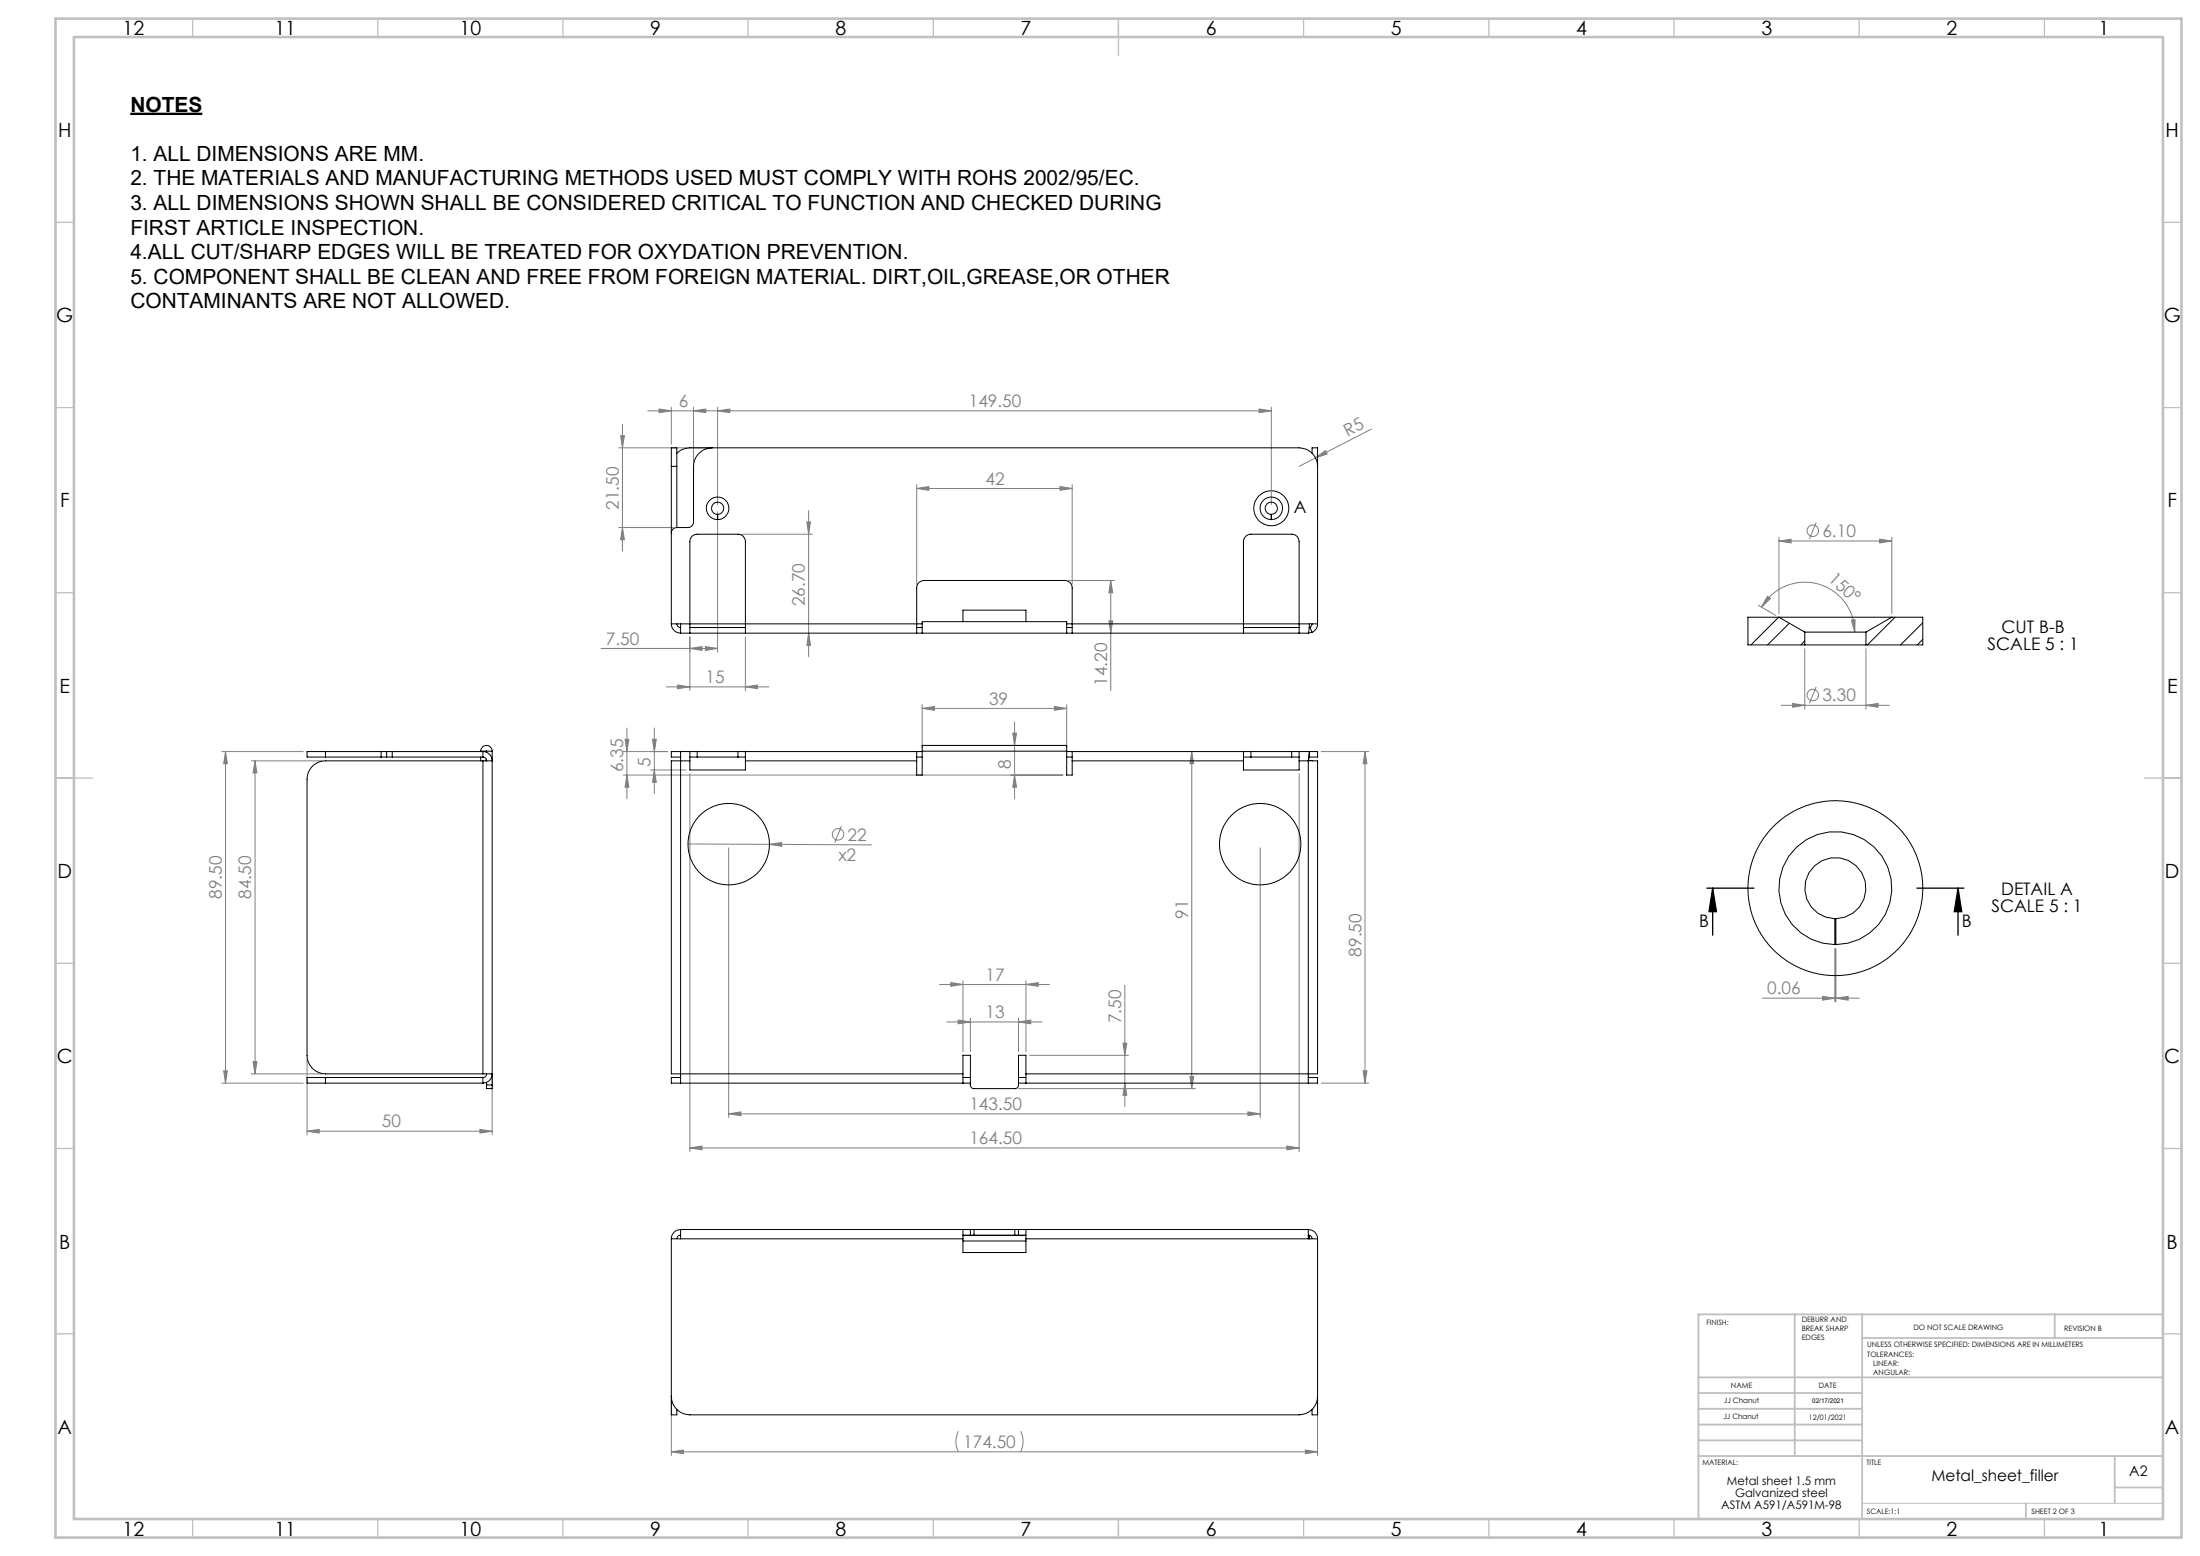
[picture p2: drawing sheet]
<svg xmlns="http://www.w3.org/2000/svg" width="594mm" height="420mm" viewBox="0 0 594 420" stroke-linecap="round" stroke-linejoin="round" font-family="sans-serif">
<g fill="none" stroke="#808080" stroke-width=".27">
<path d="M167.6 117.6h1l-.5 3.3zM168.1 114.5v34.2M174.9 110.9h18.7M177.9 110.4l3.4 .5-3.4 .5zM181.3 109.9v10M187.3 110.9l3.3-.5v1zM187.3 109.9v15M193.7 110.9l3.4-.5v1zM193.7 109.9v26.3M193.7 110.9h149.6M339.9 110.4l3.4 .5-3.4 .5zM343.3 109.9v26.3"/>
<path d="M370.2 115.8l-19.4 10.1M167.1 120.9h24.1M193.7 138.2v37.9M218.3 137.8v39.5M247.5 131.9l3.3-.6v1zM247.5 130.8v26.9M247.5 131.9h42M286.2 131.3l3.3 .6-3.3 .4zM289.5 130.8v26.9M355.2 123.6l2.7-2 .5 .9zM167.1 142.4h14.7M168.1 142.4l.5 3.3h-1z"/>
<path d="M200.2 144.2h19.1M217.8 140.9h1l-.5 3.3zM288.5 156.7h12.4M299.9 156.7v29.7M299.9 156.7l.5 3.3h-1zM480.3 146l3.3-.5v1.1zM480.3 145v20.6M480.3 146h30.5M490.4 141l-1.8 4.5M507.5 145.5l3.3 .5-3.3 .6zM510.8 145v20.6M162.3 175h31.4"/>
<path d="M186.3 175l3.2-.5v1.1zM186.3 171.9v14.5M190.5 174.5l3.2 .5-3.2 .6zM201.3 171.9v14.5M218.3 170.9l.5 3.3h-1zM299.4 167.6h1l-.5 3.3zM474.8 163.4l4.6 2.7M475.6 163.9a13.5 13.5 0 0 1 15.2-6.3 13.5 13.5 0 0 1 10 13M477.2 161l.8 .6-2.4 2.3zM487.3 175.1v16.3M499.9 167.4l1-.1-.1 3.3zM503.8 175.1v16.3"/>
<path d="M168.8 199.5h1l-.5 3.4zM169.3 196.5v19.1M176.2 199.5h1l-.5 3.4zM176.7 196.5v17.7M179.9 185.4h27.7M183 184.9l3.3 .5-3.3 .5zM201.3 185.4l3.2-.5v1zM249 191.2l3.3-.5v1zM249 190.2v11.6M249 191.2h39M273.4 197.9h1.1l-.6 3.3zM273.9 194.9v20.7"/>
<path d="M284.7 190.7l3.3 .5-3.3 .5zM288 190.2v11.6M480.9 190.4h29.3M484 189.9l3.3 .5-3.3 .5zM490.4 185.4l-1.8 4.4M503.8 190.4l3.3-.5v1zM59.9 202.9h22M60.9 202.9l.5 3.2h-1zM60.9 202.9v89.5M67.8 205.4h19.1M68.9 205.4l.5 3.3h-1.1zM68.9 205.4v84.5"/>
<path d="M168.3 202.9h11.9M168.3 209.2h118.7M169.3 209.2l.5 3.3h-1zM175.7 207.8h9.5M176.7 207.8l.5 3.4h-1zM186.3 208.9v102M273.9 209.2l.6 3.3h-1.1zM321.8 202.9l.5 3.2h-1zM321.8 202.9v90.9M350.8 208.9v102M356.8 202.9h12.8M368.5 202.9l.6 3.2h-1z"/>
<path d="M368.5 202.9v89.5M185.7 227.8l49.6 .3M196.7 228.9v72.7M207.8 227.9l3.3-.5v1zM227.2 223l-1.8 4.4M340.3 228.9v72.7M495.4 256v14.4M495.7 256v14.4M253.6 265.7h29.8M255.7 275.9h25.6M256.7 265.2l3.3 .5-3.3 .5zM258.7 275.3l3.3 .6-3.3 .4z"/>
<path d="M260 264.7v19.2M262 274.8v9.1M275 275.9l3.3-.6v1zM275 274.8v9.1M277 265.7l3.3-.5v1zM277 264.7v19.2M303.7 265.9v32.8M475.9 269.4h26.1M492.1 268.9l3.3 .5-3.3 .6zM495.7 269.4l3.3-.5v1.1zM59.9 292.4h22M60.4 289h1l-.5 3.4z"/>
<path d="M67.8 289.9h19.1M68.3 286.5h1.1l-.5 3.4zM82.9 285.9v20.4M132.9 290.8v15.5M275 293.8h47.8M278 284.9h26.7M303.2 281.6h1l-.5 3.3zM303.7 292.4l.5 3.2h-1zM321.3 290.6h1l-.5 3.2zM356.8 292.4h12.8M368.1 289h1l-.6 3.4zM82.9 305.3l3.3-.4v.9z"/>
<path d="M82.9 305.3h50M129.6 304.9l3.3 .4-3.3 .5zM186.3 309.9l3.2-.6v1.1zM186.3 309.9h164.5M196.7 300.7l3.4-.6v1zM196.7 300.7h143.6M336.9 300.1l3.4 .6-3.4 .4zM347.5 309.3l3.3 .6-3.3 .5zM181.3 377.9v15M355.7 377.9v15M181.3 391.9l3.2-.5v1zM181.3 391.9h174.4"/>
<path d="M258.8 386.3a6.1 6.1 0 0 0 0 5.6M275.6 386.3a6.1 6.1 0 0 1 0 5.6M352.5 391.4l3.2 .5-3.2 .5z"/>
<circle cx="489.5" cy="143.3" r="1.56"/>
<circle cx="489.5" cy="187.6" r="1.55"/>
<circle cx="226.3" cy="225.2" r="1.55"/>
</g>
<path d="M35.2 30.7h19.4" fill="none" stroke="#000" stroke-width=".63" stroke-linecap="butt"/>
<circle cx="343.3" cy="137.2" r="4.7" fill="none" stroke="#000" stroke-width=".27"/>
<path d="M460.8 239.7h12.8M462.4 239.7l1 6.4h-2zM462.4 239.7v12.7M517.6 239.7h12.7M528.7 239.7l1 6.4h-2.1zM528.7 239.7v12.7" fill="none" stroke="#000" stroke-width=".35"/>
<path d="M502.8 405.8h81.2" fill="none" stroke="#c0c0c0" stroke-width=".27"/>
<g fill="none" stroke="#c0c0c0" stroke-width=".35">
<path d="M52 5v5M102 5v5M152 5v5M202 5v5M252 5v5M302 5v10M352 5v5M402 5v5M452 5v5M502 5v5M552 5v5M15 60h5"/>
<path d="M584 60h5M15 110h5M584 110h5M15 160h5M584 160h5M15 210h10M579 210h10M15 260h5M584 260h5M15 310h5M584 310h5M15 360h5"/>
<path d="M584 360h5M52 410v5M102 410v5M152 410v5M202 410v5M252 410v5M302 410v5M352 410v5M402 410v5M452 410v5M502 410v5M552 410v5"/>
</g>
<g fill="none" stroke="#c0c0c0" stroke-width=".5">
<path d="M484.6 354.8v38.2M502.8 354.8v55.2M554.8 354.8v6.4M584 354.8h-125.4v55.2M458.6 371.8h125.4M458.6 376h44.2M502.8 361.2h81.2M458.6 388.8h44.2M458.6 384.5h44.2M458.6 380.3h44.2M458.6 393h125.4M571 393v12.8"/>
<path d="M547 405.8v4.2M571 401.5h13"/>
</g>
<path d="M15 5h574v410h-574zM20 10h564v400h-564z" fill="none" stroke="#c0c0c0" stroke-width=".7"/>
<path d="M528.7 239.7l1 6.4h-2.1zM462.4 239.7l1 6.4h-2z" fill="#000"/>
<g fill="#808080">
<path d="M355.2 123.6l2.7-2 .5 .9z"/>
<path d="M207.8 227.9l3.3-.5v1z"/>
<path d="M499.9 167.4l1-.1-.1 3.3zM477.2 161l.8 .6-2.4 2.3z"/>
<path d="M339.9 110.4l3.4 .5-3.4 .5zM193.7 110.9l3.4-.5v1zM190.5 174.5l3.2 .5-3.2 .6zM186.3 175l3.2-.5v1.1z"/>
<path d="M196.7 300.7l3.4-.6v1zM336.9 300.1l3.4 .6-3.4 .4zM186.3 309.9l3.2-.6v1.1zM347.5 309.3l3.3 .6-3.3 .5zM258.7 275.3l3.3 .6-3.3 .4zM275 275.9l3.3-.6v1zM249 191.2l3.3-.5v1zM284.7 190.7l3.3 .5-3.3 .5zM181.3 391.9l3.2-.5v1zM352.5 391.4l3.2 .5-3.2 .5zM247.5 131.9l3.3-.6v1zM286.2 131.3l3.3 .6-3.3 .4zM484 189.9l3.3 .5-3.3 .5zM503.8 190.4l3.3-.5v1zM480.3 146l3.3-.5v1.1zM507.5 145.5l3.3 .5-3.3 .6z"/>
<path d="M177.9 110.4l3.4 .5-3.4 .5zM187.3 110.9l3.3-.5v1z"/>
<path d="M492.1 268.9l3.3 .5-3.3 .6zM495.7 269.4l3.3-.5v1.1z"/>
<path d="M321.3 290.6h1l-.5 3.2zM321.8 202.9l.5 3.2h-1zM368.1 289h1l-.6 3.4zM368.5 202.9l.6 3.2h-1z"/>
<path d="M60.9 202.9l.5 3.2h-1zM60.4 289h1l-.5 3.4z"/>
<path d="M303.2 281.6h1l-.5 3.3zM303.7 292.4l.5 3.2h-1zM273.4 197.9h1.1l-.6 3.3zM273.9 209.2l.6 3.3h-1.1zM168.8 199.5h1l-.5 3.4zM169.3 209.2l.5 3.3h-1zM176.2 199.5h1l-.5 3.4zM176.7 207.8l.5 3.4h-1zM68.9 205.4l.5 3.3h-1.1zM68.3 286.5h1.1l-.5 3.4zM299.9 156.7l.5 3.3h-1zM299.4 167.6h1l-.5 3.3zM217.8 140.9h1l-.5 3.3zM218.3 170.9l.5 3.3h-1zM167.6 117.6h1l-.5 3.3zM168.1 142.4l.5 3.3h-1z"/>
<path d="M183 184.9l3.3 .5-3.3 .5zM201.3 185.4l3.2-.5v1z"/>
<path d="M256.7 265.2l3.3 .5-3.3 .5zM277 265.7l3.3-.5v1zM82.9 305.3l3.3-.4v.9zM129.6 304.9l3.3 .4-3.3 .5z"/>
</g>
<g fill="none" stroke="#000" stroke-width=".27">
<path d="M181.3 125.9v-5h1.4v5M181.3 125.9v42.5M181.3 125.9h1.4M182.7 122.3a5 5 0 0 1 3.6-1.4h164.5a5 5 0 0 1 4.9 5M182.7 125.9v16.5M192.3 120.9a5.1 5.1 0 0 0-5 5v15a1.57 1.57 0 0 1-1.6 1.5h-3M354.3 122.3v-1.4h1.4v5M355.7 125.9v42.5M182.7 142.4a1.45 1.45 0 0 0-1.4 1.5M193.7 140.2a3 3 0 0 1-2.6-4.4 3 3 0 0 1 5.1-.5 3 3 0 0 1-1.7 4.9h-.7M193.7 140.2v-1.4a1.65 1.65 0 0 1-1.4-2.3 1.65 1.65 0 0 1 2.7-.4 1.65 1.65 0 0 1-.7 2.7h-.5v1.4M193.7 140.2h.1"/>
<path d="M343.2 140.2a3 3 0 0 1-2.7-4.4 3 3 0 0 1 5.2-.5 3 3 0 0 1-1.8 4.9h-.6M343.2 140.2v-1.4a1.65 1.65 0 0 1-1.4-2.3 1.65 1.65 0 0 1 2.7-.4 1.65 1.65 0 0 1-.8 2.7h-.4v1.4M343.2 140.2h.1M181.3 168.4a2.53 2.53 0 0 0 2.5 2.5M181.3 168.4h67.7M182.7 168.4a1.02 1.02 0 0 0 1.1 1M183.8 168.4v2.5M183.8 170.9h169.4M186.3 170.9v-24.7a1.93 1.93 0 0 1 1.9-2h11a1.99 1.99 0 0 1 2.1 2v24.7M186.3 169.4h15M247.5 170.9v-12.2a1.99 1.99 0 0 1 2-2h38a1.99 1.99 0 0 1 2 2v12.2M247.5 169.4h1.5"/>
<path d="M249 170.9v-3.1h39v3.1M260 167.8v-3.1h17v3.1M288 168.4h67.7M288 169.4h1.5M335.7 170.9v-24.7a1.99 1.99 0 0 1 2-2h11.1a1.99 1.99 0 0 1 2 2v24.7M335.7 169.4h15.1M353.6 168.4l-.4 2.5M353.7 169.3l-.2 .1M353.7 169.3l.6 1.4M354.3 170.7l-1.1 .2M354.3 168.4l-.3 .7-.3 .2M355.7 168.4a2.42 2.42 0 0 1-1.4 2.3"/>
<path d="M480.2 166.6l-7.4 7.5M480.3 166.6h30.5M480.3 166.6l7 4M480.3 166.6h-8.4v7.5h15.4M483.1 168.2l-5.9 5.9M487.3 170.6h16.5M487.3 174.1h16.5M487.3 170.6v3.5M487.3 173l-1.1 1.1M503.8 170.6v3.5M510.8 166.6l-7 4M510.8 166.6h8.3v7.5h-15.3"/>
<path d="M511.7 166.6l-7.5 7.5M519.1 168.1l-5.9 6M519.1 172.6l-1.4 1.5M87.9 202.9h-5v1.4h5M87.9 202.9h15M87.9 204.3h15M87.9 202.9v1.4M102.9 202.9h1.5M102.9 204.3h1.5M102.9 202.9v1.4M104.4 202.9h1.5M104.4 204.3h1.5"/>
<path d="M104.4 202.9v1.4M105.9 202.9h24.5M105.9 204.3h24.5M105.9 202.9v1.4M129.8 202.8a1.55 1.55 0 0 1 1.5-1.6 1.55 1.55 0 0 1 1.6 1.6M129.8 202.8h1.5M129.8 202.8v.1M129.8 204.3v1.1M130.4 205.4h-42.5a5 5 0 0 0-5 4.9v74.6a5 5 0 0 0 5 5h42.5M130.4 202.9a2.47 2.47 0 0 1 2.5 2.5h-2.5M130.4 204.3a1.02 1.02 0 0 1 1 1.1M130.4 202.9v1.4"/>
<path d="M130.4 205.4v84.5M131.3 202.8h.1M131.3 205.3h.1M131.3 202.8v.2M131.3 204.9v.5M131.4 202.8h1.5M131.4 202.8v.3M132.9 202.8v90.1M183.8 205.4h-2.5v84.5h2.5M183.8 202.9v2.5M183.8 205.4h2.5M183.8 205.4v84.5"/>
<path d="M186.3 202.9v2.5M186.3 204.3h1.9M186.3 202.9h1.9M186.3 202.9h-5v1.4h2.5M186.3 205.4v2.4h15v-2.4M188.2 202.9h11M188.2 204.3h11M188.2 202.9v1.4M199.2 204.3h2.1M199.2 202.9h2.1M199.2 202.9v1.4M201.3 202.9v2.5"/>
<path d="M201.3 202.9h46.2M201.3 205.4h46.2M247.5 202.9v2.5M247.5 204.3h1.5M247.5 202.9h1.5M249 202.8v-1.6h39v1.6M249 202.8v6.4h-1.5v-3.8M249 202.8h39M288 204.3h1.5M288 202.9h1.5M288 202.8v6.4h1.5v-3.8M289.5 202.9v2.5"/>
<path d="M289.5 202.9h46.2M289.5 205.4h46.2M335.7 202.9v2.5M335.7 204.3h2M335.7 202.9h2M335.7 205.4v2.4h15.1v-2.4M337.7 202.9h11.1M337.7 204.3h11.1M337.7 202.9v1.4M348.8 204.3h2M348.8 202.9h2M348.8 202.9v1.4"/>
<path d="M350.8 202.9v2.5M350.8 202.9h4.9v1.4h-2.1M350.8 205.4h2.4M353.2 205.4v84.5M353.6 204.3l-.4 1.1M353.6 204.3v-1.4l-.4 2.5M353.7 205.3h.6M354.3 205.3l1.4 .1v84.5h-2.5M354.3 205.3l-1.1 .1M495.4 255a15.3 15.3 0 0 1-13.6-22 15.3 15.3 0 0 1 25.7-2.8 15.3 15.3 0 0 1-8.5 24.4l-3.3 .4M495.4 255v-7a8.2 8.2 0 0 1-7.4-11.7 8.2 8.2 0 0 1 13.6-2.1 8.2 8.2 0 0 1-3.5 13.4l-2.4 .4v7M495.4 255h.3"/>
<path d="M87.9 290.8h-5v1.6h5M87.9 292.4h42.5M87.9 290.8h42.5M87.9 290.8v1.6M130.4 289.9h2.5a2.45 2.45 0 0 1-2.5 2.5M130.4 290.8v1.6M131.4 289.9a.96 .96 0 0 1-1 .9M131.4 292.9v.9h1.5v-.9M131.4 292.2v.7M131.4 292.9h1.5M183.8 289.9v2.5M183.8 289.9h76.2"/>
<path d="M183.8 290.8h-2.5v1.6h80.7M260 289.9v-5h2v8a.96 .96 0 0 0 1 .9h11a.96 .96 0 0 0 1-.9v-8h2v5M260 289.9v2.5M260 290.8h2M275 290.8h2M277 289.9v2.5M277 289.9h76.2M353.2 289.9v2.5M353.2 290.8h2.5v1.6h-80.7M181.3 334.4v42.5M181.3 334.4h78.7M183.8 331.9v2.5"/>
<path d="M183.8 333.4a1.02 1.02 0 0 0-1.1 1M183.8 331.9a2.53 2.53 0 0 0-2.5 2.5M183.8 331.9h78.2M260 331.9v2.5M260 334.4v3.7h17v-3.7M260 333.4h2M260 335h17M260 333.5h17M262 331.9h1M262 333.4h1M262 331.9v1.5M263 331.9v1.5"/>
<path d="M263 331.9h11M263 333.4h11M274 331.9h1M274 333.4h1M274 331.9v1.5M275 331.9v1.5M275 331.9h78.2M275 333.4h2M277 331.9v2.5M277 334.4h78.7M353.2 331.9v2.5M353.2 331.9a2.47 2.47 0 0 1 2.5 2.5"/>
<path d="M353.5 333.4l.1 1-.4-1a1.02 1.02 0 0 1 1.1 1M355.7 334.4v42.5M181.3 376.9a5 5 0 0 0 5 5h164.5a5 5 0 0 0 4.9-5M181.3 376.9v5h1.4v-1.4M355.7 376.9v5h-1.4v-1.4"/>
<circle cx="196.8" cy="227.9" r="11"/>
<circle cx="340.2" cy="227.9" r="11"/>
<circle cx="495.6" cy="239.7" r="23.6"/>
</g>
<g font-size="5.6">
<text x="35.2" y="30.1">NOTES</text>
<text x="35.2" y="43.4">1. ALL DIMENSIONS ARE MM.</text>
<text x="35.2" y="50">2. THE MATERIALS AND MANUFACTURING METHODS USED MUST COMPLY WITH ROHS 2002/95/EC.</text>
<text x="35.2" y="56.7">3. ALL DIMENSIONS SHOWN SHALL BE CONSIDERED CRITICAL TO FUNCTION AND CHECKED DURING</text>
<text x="35.2" y="63.3">FIRST ARTICLE INSPECTION.</text>
<text x="35.2" y="70">4.ALL CUT/SHARP EDGES WILL BE TREATED FOR OXYDATION PREVENTION.</text>
<text x="35.2" y="76.6">5. COMPONENT SHALL BE CLEAN AND FREE FROM FOREIGN MATERIAL. DIRT,OIL,GREASE,OR OTHER</text>
<text x="35.2" y="83.3">CONTAMINANTS ARE NOT ALLOWED.</text>
</g>
<g font-size="5.3">
<text x="33.1" y="9.5">12</text>
<text x="74.1" y="9.5">11</text>
<text x="124.1" y="9.5">10</text>
<text x="175.6" y="9.5">9</text>
<text x="225.6" y="9.5">8</text>
<text x="275.6" y="9.5">7</text>
<text x="325.6" y="9.5">6</text>
<text x="375.6" y="9.5">5</text>
<text x="425.6" y="9.5">4</text>
<text x="475.6" y="9.5">3</text>
<text x="525.6" y="9.5">2</text>
<text x="566.6" y="9.5">1</text>
<text x="15.7" y="37">H</text>
<text x="584.7" y="37">H</text>
<text x="15.2" y="87">G</text>
<text x="584.2" y="87">G</text>
<text x="16.2" y="137">F</text>
<text x="585.2" y="137">F</text>
<text x="16.1" y="187">E</text>
<text x="585.1" y="187">E</text>
<text x="15.5" y="237">D</text>
<text x="584.5" y="237">D</text>
<text x="15.4" y="287">C</text>
<text x="584.4" y="287">C</text>
<text x="16" y="337.1">B</text>
<text x="585" y="337.1">B</text>
<text x="15.5" y="387">A</text>
<text x="584.5" y="387">A</text>
<text x="33.1" y="414.5">12</text>
<text x="74.1" y="414.5">11</text>
<text x="124.1" y="414.5">10</text>
<text x="175.6" y="414.5">9</text>
<text x="225.6" y="414.5">8</text>
<text x="275.6" y="414.5">7</text>
<text x="325.6" y="414.5">6</text>
<text x="375.6" y="414.5">5</text>
<text x="425.6" y="414.5">4</text>
<text x="475.6" y="414.5">3</text>
<text x="525.6" y="414.5">2</text>
<text x="566.6" y="414.5">1</text>
</g>
<g font-size="4.7" fill="#808080">
<text x="183.2" y="109.9">6</text>
<text x="261.6" y="109.9">149.50</text>
<text x="363.8" y="118" transform="rotate(-27 363.8 118)">R5</text>
<text x="266.1" y="130.8">42</text>
<text x="167.1" y="137.6" transform="rotate(-90 167.1 137.6)">21.50</text>
<text x="492" y="145">6.10</text>
<text x="493.4" y="156.6" transform="rotate(42 493.4 156.6)">150°</text>
<text x="217.3" y="163.7" transform="rotate(-90 217.3 163.7)">26.70</text>
<text x="163.6" y="174">7.50</text>
<text x="190.5" y="184.4">15</text>
<text x="298.9" y="185.1" transform="rotate(-90 298.9 185.1)">14.20</text>
<text x="267" y="190.2">39</text>
<text x="492" y="189.3">3.30</text>
<text x="168.3" y="208.5" transform="rotate(-90 168.3 208.5)">6.35</text>
<text x="175.7" y="207.1" transform="rotate(-90 175.7 207.1)">5</text>
<text x="272.9" y="207.5" transform="rotate(-90 272.9 207.5)">8</text>
<text x="228.9" y="226.9">22</text>
<text x="226.4" y="232.5">x2</text>
<text x="59.9" y="242.7" transform="rotate(-90 59.9 242.7)">89.50</text>
<text x="67.9" y="242.7" transform="rotate(-90 67.9 242.7)">84.50</text>
<text x="320.8" y="248" transform="rotate(-90 320.8 248)">91</text>
<text x="367.6" y="258.2" transform="rotate(-90 367.6 258.2)">89.50</text>
<text x="266.1" y="264.7">17</text>
<text x="477.2" y="268.4">0.06</text>
<text x="266.1" y="274.8">13</text>
<text x="302.7" y="276.2" transform="rotate(-90 302.7 276.2)">7.50</text>
<text x="261.7" y="299.6">143.50</text>
<text x="103.1" y="304.3">50</text>
<text x="261.7" y="308.8">164.50</text>
<text x="260.1" y="390.9">174.50</text>
</g>
<g font-size="4.7">
<text x="349.3" y="138.5">A</text>
<text x="540.4" y="170.9">CUT B-B</text>
<text x="536.7" y="175.4">SCALE 5 : 1</text>
<text x="540.3" y="241.5">DETAIL A</text>
<text x="458.8" y="250.2">B</text>
<text x="529.7" y="250.2">B</text>
<text x="537.7" y="246.1">SCALE 5 : 1</text>
</g>
<text font-size="4.2" x="521.5" y="399.8">Metal_sheet_filler</text>
<text font-size="3.9" x="574.9" y="398.5">A2</text>
<g font-size="3.2">
<text x="466.3" y="400.9">Metal sheet 1.5 mm</text>
<text x="464.8" y="407.2">ASTM A591/A591M-98</text>
<text x="468.5" y="404.1">Galvanized steel</text>
</g>
<g font-size="2">
<text x="460.8" y="357.6">FINISH:</text>
<text x="486.5" y="356.8">DEBURR AND</text>
<text x="486.5" y="359.3">BREAK SHARP</text>
<text x="516.6" y="359">DO NOT SCALE DRAWING</text>
<text x="557.3" y="359.2">REVISION B</text>
<text x="486.5" y="361.8">EDGES</text>
<text x="504.2" y="363.7">UNLESS OTHERWISE SPECIFIED: DIMENSIONS ARE IN MILLIMETERS</text>
<text x="504.2" y="366.2">TOLERANCES:</text>
<text x="505.8" y="368.7">LINEAR:</text>
<text x="505.8" y="371.2">ANGULAR:</text>
<text x="467.4" y="374.6">NAME</text>
<text x="491.1" y="374.6">DATE</text>
<text x="465.3" y="383.1">JJ Chanut</text>
<text x="465.5" y="378.7">JJ Chanut</text>
<text x="488.4" y="383.3">12/01/2021</text>
<text x="459.6" y="395.5">MATERIAL:</text>
<text x="504" y="395.5">TITLE</text>
<text x="504.1" y="408.6">SCALE:1:1</text>
<text x="548.5" y="408.6">SHEET 2 OF 3</text>
</g>
<text font-size="1.8" x="489.3" y="378.7">02/17/2021</text>
</svg>
